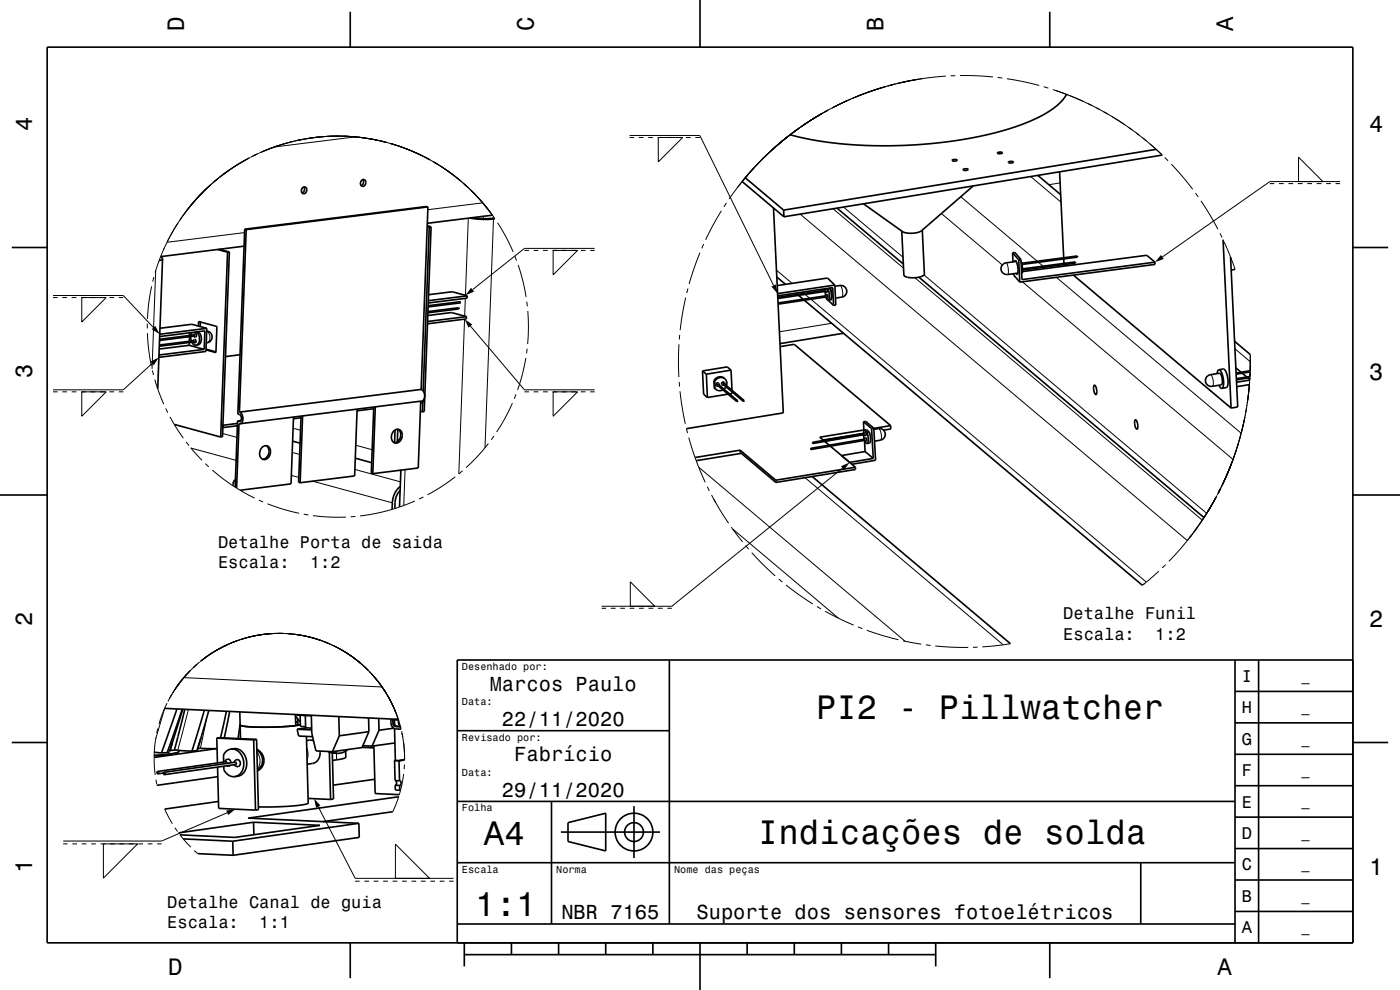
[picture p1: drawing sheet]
<svg xmlns="http://www.w3.org/2000/svg" width="297mm" height="210mm" viewBox="0 0 297 210" stroke-linecap="round" stroke-linejoin="round" font-family="sans-serif">
<g fill="none" stroke="#000" stroke-width=".21">
<path d="M183.1 19.9l-.9 .4M187.3 18.5l-6.6 2.4M187.4 18.5l-6.6 2.4M187.9 18.3l-6.6 2.4M188.1 18.3l-6.6 2.3M189.2 18l-.9 .3M189.3 18l-.9 .2M189.9 17.8l-1 .3M190 17.8l-1 .2M190.8 17.6l-6.7 2M192.7 17.2l-.9 .2M194.4 16.9l-3.4 .7"/>
<path d="M194.8 16.8l-4.6 1M195.8 16.7l-4.9 .9M200.7 16.1l-5 .6-5.4 1M202.7 16.1h-1M203.7 16l6.9 .3M211.6 16.4l1 .2M213.6 16.7l6.9 1.4M221.4 18.4l1 .3M223.3 19l3.3 1.2M224 19.2l5.9 2.3M44.2 39.7l-2.6 2.6-2.1 2.5 3.6-4.1M44.5 39.4l-3 3-2.7 3.4"/>
<path d="M44.6 39.3l-.7 .7M44.7 39.2l-2.5 2.4-2.3 2.7M44.9 39l-2.5 2.5-2.3 2.6M45.2 38.7l-.8 .7M45.7 38.3l-.8 .7M46.2 37.9l-.8 .6M46.4 37.7l-.8 .7M48.2 36.4l-2.9 2.2M48.8 36l-3.6 2.7M52.3 33.8l-3.2 2-2.6 1.9M52.6 33.6l-3 1.8-2.8 2M52.9 33.5l-3 1.8-2.9 2"/>
<path d="M53.1 33.4l-2.8 1.6-3.1 2.1M54.1 32.9l-.9 .5M54.4 32.7l-.9 .5M54.7 32.6l-.9 .4M54.9 32.5l-.9 .4M58.2 31.2l-3.2 1.3M59.1 30.9l-.9 .3M59.1 30.9l-3.3 1.2M60.1 30.6l-1 .3M61 30.3l-1 .3M62.2 30l-3.6 1-3 1.2M63.9 29.6l-1 .2"/>
<path d="M67.2 29.1l-1 .1M67.9 29l-3.7 .6-3.1 .7M68.2 29l3.5-.1 3.7 .1 3.4 .5 3.2 .7M68.9 29l-3.8 .4-3.1 .7-3.2 .9-3.5 1.3M69.9 28.9l-1 .1M70.9 28.9h-1M70.9 28.9l4.5 .1 4.4 .7M72.1 28.9l-4.7 .2-4.2 .7 1-.2M72.9 28.9h1M73.1 28.9h1M74.9 29l3.4 .4 3.5 .7M75.4 29l4.6 .7"/>
<path d="M75.4 29l-5-.1-5.5 .5M75.4 29l-17.2 2.2M76.2 29.1l.9 .1M78.1 29.4l3.5 .7 3.3 1M80.8 29.9l1 .2M81 30l1 .2M82.9 30.5l3.4 1.1 3.2 1.4M83 30.5l.9 .3M83.7 30.7l-1-.3 3.3 1.1 3.3 1.4M84.6 31l3.3 1.3 3.1 1.5M84.9 31.1l3 1.2 3.4 1.6M85.9 31.4l.9 .4"/>
<path d="M87.7 32.2l2.9 1.4 3.3 1.9M90.1 33.3l.9 .5M90.3 33.4l.9 .5M92.8 34.8l-.9-.5 3.2 2 2.5 2M93 34.9l-.9-.5 4.5 3.1 3.8 3.3M93.6 35.3l2.9 2.1M93.8 35.5l3.2 2.3M94.7 36.1l.8 .5M96.3 37.2l2.7 2.3M96.9 37.7l.8 .7M98.4 39l.7 .6M98.5 39l3 3"/>
<path d="M98.6 39.1l.7 .7M133.6 28.7h14.9l15.6 31.9M133.6 29.2h.9M135.5 29.2h1M137.5 29.2h1M139.5 29.2h1M139.7 29.2h5.1l-5.1 5.1zM141.5 29.2h1M143.5 29.2h1M145.5 29.2h1M147.5 29.2h1M156.6 39.5l-.2 .3"/>
<path d="M157 39.1l-.3 .3M159 36.7l-4.3 5.5M159.5 36.1l-2.2 2.6M159.6 36l-2.2 2.5 .1-.1M159.7 35.8l-2.8 3.4M159.9 35.6l-2.3 2.7M159.9 35.6l-.3 .4M160.3 35.2l-.7 .7M160.7 34.9l-1.1 1.1M161.1 34.3l-.8 .9M162.4 33.1l-.9 .9M162.7 32.8l-4.8 5.1"/>
<path d="M163.3 32.2l-.2 .2M163.5 32l-2.5 2.5 1.7-1.7M164.2 31.5l-.8 .6M164.2 31.5l-.8 .7M164.6 31.1l-.7 .6 .3-.3M164.9 30.8l2.7-2.2-3.4 2.8-3.7 3.6M167.6 28.6l-4.7 4.1M168 28.3l-3.9 3.2-3.7 3.6M168.1 28.2l-4.8 4M169 27.5l-4.8 4M169.1 27.5l-4.5 3.6M169.2 27.4l-.8 .6"/>
<path d="M169.5 27.2l-5.2 4.1M169.6 27.1l-.8 .6M169.7 27.1l-.8 .5M170.7 26.4l-.9 .6M170.7 26.3l-.8 .6M171.2 26l-.8 .6M171.7 25.7l-.9 .6M172.4 25.3l-5.3 3.7M172.5 25.2l3.2-1.9-3.7 2.2M173.5 24.6l-3.4 2.2M173.7 24.5h-.1M173.7 24.5l-3.2 2"/>
<path d="M173.8 24.4l-5 3.3-4.2 3.4M174.1 24.2l-.9 .5M174.3 24.1l-.5 .3M174.4 24l-4 2.6M174.5 24l-3 1.8M174.5 24h.1M174.6 24l-3 1.8M175.6 23.4l-.8 .5M179.7 21.4l-3.1 1.5M179.8 21.3l-.7 .3M179.9 21.3l-3.3 1.6M180.4 21l-3.9 1.9"/>
<path d="M180.6 21l-.5 .2M181.3 20.7l-6.3 3M218.7 37.5l6.4 5.4M224.9 38.8l-2.4 .4M226.3 20l.1 .1M226.9 20.3l6.4 2.9M230.8 22l.9 .4M232.6 22.9l6 3.5M234.1 23.7l.9 .5M235.9 24.7l5.7 4M239.4 27l.8 .6M241 28.2l5.4 4.5"/>
<path d="M242.4 29.3l.8 .6M244 30.6l2.6 2.3M247.1 33.4l.7 .7M248.5 34.8l4.5 5.4M269.4 38.9h.9M271.3 38.9h1M273.3 38.9h1M275.3 38.9h1M275.5 33.3l5.2 5.2h-5.2zM277.3 38.9h1M279.3 38.9h1M281.3 38.9h1"/>
<path d="M283.3 38.9h1M284.3 38.5h-14.9l-22.8 16M32.6 58.8l-.2 .9M33 57.4l-.7 20.9M34.8 52.7l-.1 .3M35.4 51.4l-1.3 3-1.2 3.4M37.8 47.3l-2.4 4.1M38.3 46.5l-2.8 4.7M38.5 46.3l-.4 .5M38.9 45.6l-.6 .9M39.4 44.9l-.6 .8M39.7 44.6l-1.4 2"/>
<path d="M43.7 40.1l-2.2 2.3-1.8 2.2M51.9 49.3l-16.5 2.1M99.3 46.3l-.6 16.3M99.9 40.3l2 2.2 2 2.5M100 40.5l2.4 2.5M100.2 40.6l.1 .2M100.3 40.8l.5 .4M100.4 40.8l.6 .6M101.4 41.9l.7 .8M101.6 42.2l2.3 2.7M102.2 42.8l2.2 2.7M102.4 43l2.1 2.6"/>
<path d="M102.4 43l-11.6 1.5M102.5 45.9v.5M102.8 43.5l2.2 2.9M104.7 46.5l-1.8 48.5M105 46.4h.1M105.6 47.2l1.7 3.1 1.5 3.1M109.2 54.3l.4 1M109.9 56.2l1 3.1 .7 3.7M111.3 53.1h.9M113.2 53.1h1M115.2 53.1h1M117.2 53.1h1"/>
<path d="M117.3 53.1h5.2l-5.2 5.2zM119.2 53.1h1M121.2 53.1h1M123.2 53.1h1M125.2 53.1h1M126.2 52.7h-14.9l-11.1 8.7M148.5 53.6l-2.3 6.6M149.3 51.8l-.4 .9M153 44.7l-3.3 6.2M154.1 43l-.5 .9M164.7 57.3l3.3 2.8M169.8 45.4l82.1 69.3"/>
<path d="M176.7 44.3l15 12.6M178.9 43.9l12.7 10.7M194.1 58.9l61 51.4M196 58.3l60 50.6M199.7 45.3l12.9 10.9M203.8 41.7l16.2 13.7M213.4 55.7a2.82 2.82 0 0 1 .4 2.5M214.9 58.1l.1 .1M216.9 59.8l44.7 37.7M220.3 55.6l1 .9M221.5 56.7l.4 .3M224.1 58.8l39.2 33.1"/>
<path d="M253.6 41l.6 .8M254.8 42.6l3.6 6M258.8 49.5l.5 .9M259.7 51.3l1.4 3.5M261.1 54.8l.9 2.4M261.1 54.8h.1M11.3 62.7h14.9l6.4 6.8M11.3 63.1h.9M13.2 63.1h1M15.2 63.1h1M17.2 63.1h1M17.3 63.1h5.2l-5.2 5.2z"/>
<path d="M19.2 63.1h1M21.2 63.1h1M23.2 63.1h1M25.2 63.1h1M31.3 68.7l-.1 1M31.3 70.7l.2 3.4 .6 3.5M32.2 60.7l-.7 3.7-.2 3.3M32.3 77.1l-6.1 5.6h-14.9M32.3 78.6l.3 .9M43.8 70.3a1.47 1.47 0 0 1 .1 2.4M98.6 67.7l-1.3 32.8M98.7 63.3l-.1 3.8"/>
<path d="M99.8 69.2l11.5 13.5h14.9M111.5 75.9l-.7 3.5-1 3.3M111.7 64l.2 1M111.8 74l-.1 1M112 66l.1 3.7-.2 3.3M144 73v7M144.2 71l-.1 1M145.5 63.1l-1.2 6.9M145.9 61.2l-.2 1M170.2 62l.4 .2M170.8 62.5l1 .8M172 63.5l71.2 60"/>
<path d="M176.4 68.6l-11.1 1.8M178.2 60.6a2.41 2.41 0 0 1 .4 2.4M256.8 79.5a2.19 2.19 0 0 1 .4 2.5M262 74l3.2 2.7M265.2 78.6l-.2 3M265.2 75.2v1.5M265.2 75.3v1.3M265.2 76.7v1.9M265.2 76.2v.5M11.3 83.1h.9M13.2 83.1h1M15.2 83.1h1"/>
<path d="M17.2 83.1h1M17.3 83.1h5.2l-5.2 5.2zM19.2 83.1h1M21.2 83.1h1M23.2 83.1h1M25.2 83.1h1M32.8 80.5l1.9 5.2M35.2 86.6l.4 .9M36.1 88.4l2.8 4.6M39.5 93.8l.6 .7M40.5 95h.1M40.5 95l2.4 2.6"/>
<path d="M40.5 95l9.6 2.7M43.6 98.4l.7 .6M45 99.7l4.2 3.2 4.8 2.8M47.2 92l3.1 .8M51 89.4h-.3M62 96l1.6 .4M62.2 90.8l1.6 .5M75.3 99.6l9.7 2.6M75.5 94.4l3.5 1M84.3 93.3l.4 .1M85.9 99.6l-.2 7.6M98.1 99.9l-.8 .6"/>
<path d="M103.6 94.1l-2.4 2.8-2.3 2.3M104.8 92.5l-.6 .8M108.7 85.5l-1.5 3.1-1.8 3M109.5 83.7l-.4 .9M111.3 83.1h.9M113.2 83.1h1M115.2 83.1h1M117.2 83.1h1M117.3 83.1h5.2l-5.2 5.2zM119.2 83.1h1M121.2 83.1h1M123.2 83.1h1"/>
<path d="M125.2 83.1h1M144.1 81l.1 1M144.3 83l1.1 6.9M145.6 90.9l.3 1M146.1 92.8l2.1 6.3M148.2 99.1l1.4 3.2M148.2 99.1l43.8 36.9M178.7 99.3l-36.2 29.3h-14.9M186.3 90.9a2.2 2.2 0 0 1 .5 2.5M261.2 98.6l-2.6 5.6M261.2 98.4l-2.8 6.3 .5-.9M261.6 97.5l-2.3 5.4 2-4.7"/>
<path d="M261.6 97.5l-2.5 5.7M262.2 95.5l-1.2 3.4-1.6 3.9M262.7 94.1l-1.1 3.4M262.7 94l-1.5 4.3-1.8 4.4M263 93l-1.5 4.8-2.1 4.8M263.2 92.2l-.4 1.4M263.3 91.9h.1M263.4 91.5l-.9 3.4M263.5 91.2h.1M264 89l-1 4.1M264.1 88.5l-.8 3.4M264.1 88.4l-.8 3.6"/>
<path d="M264.2 87.8l-.7 3.4M264.3 87.1l-.1 1M264.4 86.5l-.1 1M264.5 86.4l-.2 1M264.6 85.8l-.2 1M265 81.6l-.4 3.9M265 81.6l-.5 4.5M265 81.6l-.3 3.3M54.9 106.1l.9 .4M56.8 106.9l3.3 1.1 3.4 .9M61.8 100.8l1.6 .5M64.4 109.1l1 .1"/>
<path d="M66.3 102.1l16.9 4.6M66.4 109.4l3.5 .3h3.5M75.4 109.5l-1 .1M88 106.3l-2.8 1.1-3.2 1-5.6 1M89.8 105.4l-.9 .5M96.6 101.1l-2.7 1.9-3.2 2M150 103.2l.5 .9M151 105l3.6 6M151.4 105.9l.4 .7M155.1 111.8l.3 .4M155.4 112.2l2.1 2.8M155.4 112.2l22.5 19"/>
<path d="M158.2 115.7l.6 .8M159.5 117.2l5 5M170.8 101.3l42 35.5M247.3 119.8l-.8 .7M251.9 114.7l-3.9 4.4M252.2 114.2l-.3 .5M252.2 114.2h.1M252.7 113.7l-.4 .5M252.9 113.4h.1M253 113.3l-.6 .6M254 111.9l-2.1 2.8M254.6 111l-2.2 3"/>
<path d="M255.1 110.3l1-1.5-2.9 4.2M255.1 110.3l-.5 .8M256 108.9l-.6 .9M256.9 107.3l-1.8 3M257.2 106.8l-3.7 5.8M257.4 106.4l.5-.8-1.7 3M257.8 105.9l-1.8 3M257.9 105.5l-1.7 3.1M258 105.4l-1.7 3.1M258 105.4l-1.9 3.3M258.1 105.3l-2.3 3.8M258.2 105.1l-.5 .9"/>
<path d="M258.5 104.5l.4-.9-.4 .9M258.7 104.1l-.5 .9M258.9 103.8l-.5 .9M259 103.5l-.5 .9M44 139.2l-.8 .6M45.7 138.1l-2.9 2M46.5 137.6l-.8 .5M47.6 137.1l-1.4 .7M47.8 136.9l-2.6 1.5-2.6 1.9M48.4 136.7l-2.9 1.5-3 2.1M49.7 136.1l-4 2M50 136l-4 1.9-3.4 2.4"/>
<path d="M50.3 135.9l-1 .4M50.5 135.8l-1 .4M50.8 135.7l-4.2 1.9-4 2.6M51.6 135.5l-.9 .3M51.9 135.4l-.9 .3M52.8 135.2l-1 .2M54 134.9l-3.6 1-3 1.2M56 134.6l-1 .1M57.2 134.4l-3.5 .5M58.1 134.4l-3.5 .4-3.4 .8M58.3 134.4l-3.2 .3-3.7 .8M59.1 134.4h1"/>
<path d="M59.3 134.4h1M59.5 134.4l-3.5 .2-3.4 .6M59.8 134.4l-3.5 .1-3.4 .6M60.5 134.4l-3.5 .1M60.5 134.4l1 .1M60.5 134.4h.1M60.8 134.4l1 .1M61.1 134.4l3.5 .5 3.3 .9M61.3 134.4l3.5 .5 3.3 1M61.4 134.4l3.2 .5 3.6 1M62.5 134.6l3.4 .6 3.4 1.1M62.8 134.6l3.4 .7 3.4 1.1"/>
<path d="M65.3 135.1l3.6 1 2.9 1.4 3.2 2 2.6 2.2M68.9 136.2l.9 .3M69.1 136.2l.9 .4M69.2 136.3l.9 .4M70.2 136.7l.9 .4M70.7 136.9l3.1 1.8 2.8 2M70.9 137l3.2 1.9 2.6 2M71 137.1l3 1.7 2.8 2.2M72 137.6l3.2 2 3 2.7M73.1 138.3l2.9 2 2.5 2.3M127.6 129h1M129.6 129h1"/>
<path d="M131.6 129h1M133.6 129h1M133.7 123.4l5.2 5.2h-5.2zM135.6 129h1M137.6 129h1M139.6 129h1M141.6 129h.9M165.2 122.8l.8 .7M166.7 124.1l5.8 4M173.3 128.7l.9 .5M175 129.7l2.9 1.5M177.9 131.2l3.2 1.4"/>
<path d="M182 133l.9 .4M183.9 133.7l6.7 2M191.6 135.9l.4 .1M192 136l3.4 .6M196.4 136.8l1 .1M198.4 137l7 .3M207.4 137.3h-1M212.8 136.8l-4.4 .4M214.4 136.5l-1.6 .3M242.8 123.8l-.3 .2M243.1 123.5v.1M243.2 123.5l-.9 .7"/>
<path d="M245.8 121.2l-2.6 2.3M33.1 156.5l-.4 3.7M33.5 154.5l-.2 1M34.9 150.3l-1.2 3.3M34.9 150.3l-1.9 6.4M35 150.2h-.1M35.4 149.2l-.5 1.1M35.6 148.8h.1M35.9 148.2l-.3 .6M36.1 147.9h.1M36.4 147.4l-.5 .9M36.5 147.2l-.5 .9"/>
<path d="M37.5 145.7h.1M38 159.3l-.4 .2-1.2 .3-3.7 .4M38.2 144.7l-1.9 2.9M38.2 144.7l-1.5 2.3 .1-.3M39 143.7l-2.1 2.9M39 143.7l42.1 2M39.5 143.1l-2.1 2.8M40 150.5l-2.3 8.6M40.3 142.4l-1.6 1.7-1.7 2.3M40.3 142.3l-2.1 2.4M40.4 142.2l-1.4 1.5M41.7 141l-.7 .7"/>
<path d="M41.8 140.9l-.8 .7M41.9 140.8l-.8 .7M42.2 140.6h-.1M42.4 140.4l-2.6 2.4-2.2 2.7M43.8 152.5l-1.3 6.2M54.5 159.5a3 3 0 0 1 .1 3.6M65.1 158.7l.3 1.3-.3 1.1M71.4 159.8v1.4M77.3 141.4l.7 .7M77.5 141.6l.8 .7M78.3 142.4l.7 .8M78.4 142.5l1.8 2.1"/>
<path d="M78.7 142.8l2.2 2.8M78.9 143l2.2 2.7M78.9 143.1l1.6 1.9 1.6 2.3M79.2 143.4l.7 .7M79.7 143.9l2 2.8M80.5 144.9l1.9 3 1.5 3.1M81 145.7l1.8 2.9M81.1 145.7l.6 1M81.4 146.2l.5 .8M81.7 146.7l.2 .3M82.1 147.3l1.4 2.8M82.1 147.3l.7 1.3"/>
<path d="M82.2 147.6l.5 .9M82.4 147.9l1.5 3.2M82.5 148.1l.3 .5M82.8 148.5h.1M82.8 148.5v.1M82.8 148.6l1.7 3.9M83.2 149.3l1.3 3.2M83.2 149.4l1.3 3.2M83.6 153.3h-.3M84.2 154.1h-.3M84.5 152.5l.4 1.6M84.9 154.1l.1 .4"/>
<path d="M84.9 154.1l.2 .6M85.2 155.1l.5 2.8 .1 3.3-.2-3.8M85.3 155.5l.1 .9M13.4 179h.9M15.3 179h1M17.3 179h1M19.3 179h1M21.3 179h1M21.9 179h7.3l-7.3 7.3zM23.3 179h1M25.3 179h1M27.3 179h1"/>
<path d="M29.3 179h1M31.3 179h1M32.7 160.2l.2 4.2M32.7 160.2v.1M33.1 165.4l.2 1M33.3 166.5v.1M33.3 179h1M34.9 171.6l1.7 3.1M37.1 175.6l.6 .8M38.1 177l2.4 2.7M48.2 172.4l-13.9 6h-20.9M67.5 171.1l7.9 15.2h20.8"/>
<path d="M83.9 179.1l7.2 7.2h-7.2zM84.6 168.9l-1.3 3.3M85.6 164.2l-.9 4.4M85.8 162.2l-.1 1M41.2 180.4l.8 .7M75.4 186.9h.9M77.3 186.9h1M79.3 186.9h1M81.3 186.9h1M83.3 186.9h1M85.3 186.9h1M87.3 186.9h1"/>
<path d="M89.3 186.9h1M91.3 186.9h1M93.3 186.9h1M95.3 186.9h.9"/>
</g>
<g fill="none" stroke="#000" stroke-width=".35">
<path d="M10 10h277v190h-277zM74.3 2.5v7.5M148.5 0v10M222.7 2.5v7.5M64.2 39.8a.59 .59 0 0 1 .8 0 .59 .59 0 0 1 0 .9 .6 .6 0 0 1-.9 .3 .6 .6 0 0 1-.1-1zM64.4 39.7l.2 .3-.1 .5-.4 .5M76.7 38.3a.59 .59 0 0 1 .8 0 .59 .59 0 0 1 0 .8 .6 .6 0 0 1-.9 .3 .6 .6 0 0 1 0-.9zM77 38.1l.1 .3v.5l-.5 .5M157.4 38.5l8.9 7.5M158.1 37.7l8.1 6.9M202 33.9h1a.61 .61 0 0 1-1 .1zM204.3 35.9h1a.6 .6 0 0 1-1 0z"/>
<path d="M206.5 39.4l-11 9.5a4.9 4.9 0 0 1-4 .2l-8.3-5.9M211.6 32.4l1-.1a.61 .61 0 0 1-1 .2zM214 34.3h.9a.6 .6 0 0 1-.9 0zM220.2 37.2l4.8 4.1M224.8 36.4l.9 18.3M226.3 20l-1.3 1.7-1.8 1.5-2.1 1.3-2.9 1.4-3.4 1.2-3.5 1-4.2 1-4.6 .8-5.1 .6-4.5 .3-9.1 .1-4.3-.3-4.3-.5-4-.7-3.6-.8M245.3 31.7l-79.1 12.9M246.6 32.9l-80.3 13.1M2.5 52.5h7.5M34.1 54.5l.4 .4M34.5 54.9l-.7 .4M34.5 54.9l-1 27.6"/>
<path d="M46.2 52.9l2.1 .6M46.5 52.9l2.2 .5M48.3 53.5l-1.5 39.2M48.7 53.4l-.4 .1M48.7 53.4l-1.5 39.3h-.4M51.8 52.2l-17.7 2.2M51.9 48.6l-1.4 39.2a.81 .81 0 0 1 .7 .7 .81 .81 0 0 1-.5 .9l-.3-.1M51.9 48.6l.3 .1M52.2 48.7l-1.4 38.7M90.6 48l.5 .2M90.6 47.9l.9 .2M90.8 43.9l-1.5 38.7"/>
<path d="M90.8 43.9l-.3-.1-38.6 4.8M90.8 43.9l-38.6 4.8M91.1 48.2l-1.3 34.7M91.5 48.1l-.4 .1M91.5 48.1l-1.5 39.2-.4 .1M99.7 46.2l2.7 .3 2.6-.1M100.3 46.2l2 .2 2.6-.2M104.5 45.6l-13.8 1.8M164.1 44.1l2.1 43.5-20.6 3.3M164.8 58.8l1.8 1.5M166.2 44.6l.1 1.4M177.6 44.2l14 11.8"/>
<path d="M194.9 58.8l60.5 51M195.7 48.8l.4 9.3a2.54 2.54 0 0 1-2.5 .8l-1.3-.2-.5-.3-.5-9.4M214.8 53.6l.5-.1 1.3 1.6M214.8 53.6l1.3 1.5M214.8 53.6l.1 2M215 58.1v.2l1.3 1.5M215.2 55.5l.1-.2a.54 .54 0 0 1 .5 .7l.2 1.5a.44 .44 0 0 1-.3 .7l-.1-.2M215.6 55.5l-2.2 .2a1.25 1.25 0 0 0-1 1.5 1.25 1.25 0 0 0 1.4 1l2.1-.3M216.1 55.1l.2 4.7M216.6 55.1h-.5M216.6 55.1l.2 4.2 28.2-3.7M216.6 55.5l.3 1.5-.2 1"/>
<path d="M216.7 55.7l.2 .2M216.8 55.8l11.7-1.5 .1 .1v.1l-11.7 1.6M216.9 55.9v.1M216.9 56l-.1 .2M216.9 57l11.2-1.4 .1 .1v.1l-11.3 1.5v-.2M225.7 54.9v1M225.7 56.1v.4M227.7 58.4l33.5 28.2M245 55.6l-1.7-1.4-26.4 3.4M245 55.6v.5l-28.7 3.7M259.5 50.8l1.7 35.8M261.1 54.5l1.5 31.8-1.4 .3"/>
<path d="M262 57.2l-.8 .1M287 52.5h7.5M33.8 73.2l7.3-.9 .1 .1-.1 .1-7.3 .9M33.9 71.4l9.6-1.2-.2 3.9M33.9 69.6l6.8-.8 3.2 .9M40.1 73.2l3.2 .9M40.1 73.2l-6.3 .8M40.2 72.7l-.1 .5M40.2 71.4v1M40.2 70.6v.6M40.5 71.4l.1 .9M40.7 72.6l.4 .5 .5 .1"/>
<path d="M40.8 70.5l-.3 .6M41 72.3l.3-.3a.41 .41 0 0 1 .3 .3 .41 .41 0 0 1-.2 .4l-.4-.2M41.1 71.1l.4-.3a.44 .44 0 0 1 0 .7l-.4-.2M41.2 71.3l-7.4 .9M41.2 71.3v-.2l-7.4 .9M41.2 71.3h.1M41.3 70.5l.7 .2M41.6 70.4l.8 .3M42 70.7a1.68 1.68 0 0 1-.4 2.5M42.1 69.2v-1l3.9 1.1-.2 5.5-2.1-.6M42.4 70.7a1.68 1.68 0 0 1-.4 2.5h-.4M42.4 70.7h-.4"/>
<path d="M42.5 68.3v1M43.3 74.1l-9.6 1.2M43.7 74.1l2.1 .5M43.8 70.2a1.25 1.25 0 0 1 1.2 1.3 1.25 1.25 0 0 1-1.2 1.2M43.9 69.7l-.2 4.9-10 1.2M43.9 69.7l-10 1.2M50.9 75.2l-3.1 .4M90.8 66.9l5-.6 3.2 .9M90.8 66.1l6.5-.8 .1 .1-.1 .1-6.5 .8M90.9 62.5l5-.6 3.2 .9M97.7 64l-6.9 .8M97.8 64.2l-7 .9"/>
<path d="M99 67.2l-8.3 1M99 67.2l-.1 .5-8.2 1M99.1 62.8v.4l-8.2 1.1M99.1 62.8l-8.2 1M149 78.7l.3 4.9 .8 .7M149 78.7l.8 .7M149.8 79.4l.3 4.9M155.1 78.5l-.8-.7-5.3 .9M155.1 78.5l.2 4.3M155.1 78.5l-5.3 .9M165 62.8l11.7-1.8 .1 3.8M165.5 73.5l3-.5 20.4 17.3"/>
<path d="M168.8 62.2l.4 .2M169.4 62.7l1 .8M170.6 63.7l71.7 60.5M175 61.8l.2 .9M175 61.3v.3M175.1 61.6l.3-.3 .2 .4-.1 .3-.4-.2M175.1 61.8v-.2l-10.1 1.5M175.1 61.8l-10.1 1.5M175.2 62.8l.3-.3 .1 .4v.3l-.4-.2M175.2 62.8v.2l-10.1 1.5M175.2 62.8l-10.1 1.5M175.4 63.4l-.1-.3 .4 .6"/>
<path d="M175.6 61.2l.1 .1M175.7 61.3l.3 1.6-.3 .8M175.7 63.7l1.1 1.1M176 61.1l.2 .1M176.1 61.1l.3 1.6v.7l-.2 .2M176.2 61.2l.2 1.5v.7l-.2 .2M176.2 61.2l-.5 .1M176.2 63.6l-.5 .1M177.1 60.5l-12.1 1.8M177.1 60.5l.2 4.2-.5 .1M177.1 60.5l-1.5-1.5-10.7 1.6M177.1 60.7l1.1-.1a1.25 1.25 0 0 1 1.4 1 1.25 1.25 0 0 1-1 1.4l-1.4 .2"/>
<path d="M178.9 70.7l-13.4 2.2M256.1 79.9l.7-.4 1.9-.3a2.19 2.19 0 0 1 .4 2.4l-1.9 .4a1.25 1.25 0 0 1-1.3-.7 1.25 1.25 0 0 1 .2-1.4zM258.6 78.4l.9-.1a3.3 3.3 0 0 1 1 3.1l-.3 .8-1 .2M258.6 78.4a3.3 3.3 0 0 1 1 3.2l-.2 .6-.2 .2M258.6 78.4l-.3 .3-.1 .5M261.9 72.4l3.3 2.8M262.2 78l1.1 1M263.5 79.2l1 .8M265.2 79.9l-2.9 .4M265.2 78.9l-3 .5M265.2 78.6l-3 .5M37 90l9.8 2.7"/>
<path d="M50.2 90.3l.2 .1M50.4 90.3l-3.1 .4M50.4 89.8l-3.1 .4M50.4 89.3l-.5 14M50.8 87.4a1.46 1.46 0 0 1 .1 2.5M50.9 89.9h-.2l-.5 13.6M51.1 89.2l-.7 .1M55.5 95a1.1 1.1 0 0 1 1.5-.3 1.1 1.1 0 0 1 .4 1.5 1.21 1.21 0 0 1-.7 1.1 1.21 1.21 0 0 1-1.3-.1 1.78 1.78 0 0 1 .1-2.2zM56.5 94.5a1.63 1.63 0 0 1 .5 1.7 1.63 1.63 0 0 1-1.3 1.2M62.1 93.6l1.6 .4M62.3 88.5l-.6 14.1-10.8 1.4M63.9 88.6l-1.6 .2"/>
<path d="M63.9 88.3l-.6 14 .4 .1M64.2 88.2l-.5 14.2M75.4 97.2l3.5 .9M75.8 86.8l-.6 14.2-11.5 1.4M79.3 86.7l-3.6 .4M79.3 86.3l-.5 14.1 .3 .1M79.6 86.3l-.5 14.2M83.5 91.5a1.1 1.1 0 0 1 1.4-.2 1.1 1.1 0 0 1 .4 1.4 1.21 1.21 0 0 1-.7 1.1 1.21 1.21 0 0 1-1.3-.1 1.78 1.78 0 0 1 .2-2.2zM83.8 91.2l-.1 2.7M84.4 91l-.1 2.7M84.4 91a1.63 1.63 0 0 1 .6 1.7 1.63 1.63 0 0 1-1.4 1.2M84.8 99.8h.2"/>
<path d="M85 99.7v.1M85 99.7l-.2 7.8M89.2 87.2l.4 .2M89.2 85.5l.5-.1v-.4l-.1 2.4M89.3 85.1l-.6 14.2-9.6 1.2M89.3 82.6a1.45 1.45 0 0 1 .2 2.5l-38.6 4.8M89.3 82.6l-38.5 4.8M151.4 80.8l.2 .1M151.4 80.8l.1 1.5M151.5 82.3l.2 .2M151.5 82.3l.4 .3M151.6 80.9l.1 1.5 .2 .2"/>
<path d="M151.9 82.6l.6 .3 .9-.2M152.6 81.7l-.1-.4h-.5l-.1 .4 .3 .2h.2M153.4 81.6l.2-.2 4.2 3.5M153.4 81.6h.1M153.5 81.6l4.2 3.5M153.8 81.5l-.1-.4h-.5l-.1 .5 .5 .1M153.8 80.3a1.44 1.44 0 0 0-2.2 .6M153.8 80.3l.4 .8-.1 .7M153.8 80.3a1.44 1.44 0 0 0-2.4 .5M154 82l-.4 .6M154.4 83.6l-4.3 .7M155.3 83.1v.4l-.5 .1"/>
<path d="M156.4 85l-4-3.4h-.1v.2l4 3.4M156.4 85h-.1v.2M156.4 85l.1 .1-.2 .1M157 95.5v.5l7.6 6.3M157 95.5l7.6 6.4M157 95.5l-9.5 1.5M157.3 96.2l-9.6 1.5M157.8 84.9v.2h-.1M157.8 84.9h-.2l.1 .2M172 95.1v.2M172 95.1h.1M172.4 93.8v.3"/>
<path d="M175 93.6l.9 .8M176.2 94.6l5.3 4.5M181.5 99.1l-16.9 2.8M181.5 99.1v.5l-16.9 2.7M183.2 89.5l.1 1.9M183.2 89.5l.4-.1 1.8 1.4M183.2 89.5l1.7 1.4M183.2 91.9l-8.6 1.4M183.2 92.2l.2 1 .3-.3 .2 .4-.1 .3-.4-.2M183.3 91.2l-9.4 1.5 .8 .7M183.3 92l.3-.3 .2 .4-.1 .3-.4-.2M183.3 92l.1 .2"/>
<path d="M183.3 92l-10.9 1.8M183.4 92.2h.1M183.4 92.2l-11 1.9M183.4 91.2l-.2 .8M183.4 91.2l.4-.1 .6 .5M183.4 91.2l.5 .5M183.4 93.4l.1 2.4M183.4 93.4l-11.4 1.9M183.4 93.4v-.2l-11.4 1.9M183.5 93.5l.4 .6M183.5 95.8l1.8 1.4M183.5 95.8l-5 .8"/>
<path d="M183.9 91.7l.3 1.2a1.21 1.21 0 0 1-.3 1.2M184.4 91.6l.3 1.2a.89 .89 0 0 1-.8 1.3M184.4 91.6l-.5 .1M184.9 90.9l.4 6.3M185.3 97.2l-5.1 .9M185.4 90.8l.3 6.8-5 .9M185.4 90.8l-.5 .1M185.4 91.1l.9-.2a1.25 1.25 0 0 1 1.5 1 1.25 1.25 0 0 1-1 1.5l-1.3 .2M188.9 90.3l.1 .7-1.6 .2M188.9 90.3l-3.5 .6M232.1 81.8l.1-.1a1.56 1.56 0 0 1 .2 2l-.3-.8zM240.8 89.1h.1a1.56 1.56 0 0 1 .2 1.9l-.3-.8z"/>
<path d="M258.6 81.7l.3 .6 .3 .1M264.7 80.2l.4 .3M265 81.6l-2.6 .4M265.1 80.6l-2.8 .5M265.2 80.1l-2.9 .5M0 105h10M49.9 101.8a1.27 1.27 0 0 0-.5 1.3M84.9 104l-.6 .8-.4 .9-.1 2.2M84.9 103.2a4.7 4.7 0 0 0-1.7 3.5v1.3M164.6 101.9v.4M172.3 101.1l42.1 35.4M287 105h10"/>
<path d="M142 140v56M262 140v60M267 140v60M287 140h-190v60M2.5 157.5h7.5M32.7 159.6l1.6 .1M34.9 150.3l49.6 2.3M35.5 159.6l-1.2 .1M36.1 159.2h-.1M36.6 157.5l-.5 1.7M37 159.1l-.9 .1M37 159.1l3.7 .2"/>
<path d="M37.5 150.4l-3.2 9.3M38 159.2v.2a1.51 1.51 0 0 1-1.5 .6l-3.8 .3M38.7 150.4l-3.2 9.2M38.8 150.4l-2.8 9-.5 .2M39.2 150.5l-2.2 8.6M41.8 159.2l-1.1 .1M42 158.7l4 .1M42.6 156.5l-.8 2.7M43.3 150.7l-2.6 8.6M44.3 150.7l-1.7 5.8M45.9 158.8l-13.2 1.9M46 156.6l.1 5.2"/>
<path d="M46 156.6l.6-.1 7.8 .3M46 156.6l7.8 .3M48 150.9l-1.2 5.6M48.7 150.9l-1.1 5.6M49 158.9a2.14 2.14 0 0 0-1.6 1.3l.1 1.5M49 158.9a3 3 0 0 1 2.5 4.4l-.3 .6a2.02 2.02 0 0 1-1.4 .8M49 158.9l.6-.1a3 3 0 0 1 2.5 4.4l-.3 .6a2.04 2.04 0 0 1-1.4 .9h-.6M50.9 151v2.8M50.9 153.5l-.4 3.2M50.9 153.8l1.3 .3 3.3 .2 4.4-.1 3.8-.4M50.9 153.8l.1 2.8M53.8 156.9l.4 14.9"/>
<path d="M54.4 156.8l.4 15h-.6M54.4 156.8l-.6 .1M54.5 158.9a2.55 2.55 0 0 1 1.5 2.3 2.55 2.55 0 0 1-1.4 2.3M54.5 159.1a2.5 2.5 0 0 1 .1 4.3M62.7 151.6v2.3l-7.2 .4-3.3-.2-1.3-.3M62.7 151.9l1 1.3M62.7 153.1l.5 .1M63 151.6v.1l3.1 .1M63 154.7l.4 1.4 2.9 .2M63 154.7l3.1 .1M63.2 152.5v1.2M63.2 153.7l-.5 .1"/>
<path d="M63.2 153.7h.5M63.7 151.7v2.4h1.1M64.8 151.8v2.6h1.3M65 154.4h.1M65 156.2l.4 14.2-1 .3-2.7 .3-6.9 .2M65 157.1l.9-.1 .6 .1M65.1 154.4l-2.1 .3M66 151.7l.1 3.8 .9 3.8 3.5 .2M67.9 159.3a2.26 2.26 0 0 1-1.6 2.6l-1.1 .2M69.6 159.4l.9 .3 1.1 .1M69.9 159.5l.2 10.1M70.4 159.4l1.2 .4"/>
<path d="M70.5 159.7l.3 9.8-.7 .1M71.9 152l.1 4.1M72 156.1l-1.5 3.4M73.3 159.3v1.4l-2.8 .6M73.8 159l-1.1 .6-1.1 .2M76.8 158.5l2.5 .2M77 158.2l1.9 .1M78.2 152.3l.1 2.9M78.3 155.2l-1.5 3.4-6.3 .9M78.3 155.2l-6.3 .9M79.3 158.2l.3 10.1 5.1 .3M80.3 152.4l.1 2.5"/>
<path d="M80.4 154.9l-1.5 3.4M82.9 152.5v.8a1.24 1.24 0 0 0 1 1.3l1.2 .1M83.3 152.5a1.57 1.57 0 0 0 .3 1.5l1.4 .2M83.5 154.5l-3.1 .4M83.6 152.6a1.31 1.31 0 0 0 .5 1.4l.8 .1M83.7 152.7v.8M83.7 152.7h.8M83.7 154.6l.2 6.7 .8 .1M83.8 157.6l-4.9 .7M84.3 152.6l-.6 .1M84.5 152.6l.1 1 .3 .5M97 155h45"/>
<path d="M262 153.3h25M262 146.7h25M287 157.5h7.5M33.4 163.6l-.1 .4 .2 .1M33.4 163.6l.3 .2-.2 .3M34.7 164l-1.2 .1M34.8 163.8l15.1-2.1 .2 .1-.1 .4-15.1 2.1M34.8 163.8l.2 .2-.1 .3M34.8 163.8l-.1 .4 .2 .1M38.9 177.9l10.5 .5M46.2 162.7l.2 8.8 7.8 .3M46.2 164.8l-12.9 1.8"/>
<path d="M46.3 170l-11.4 1.6M47.5 162.5a1.94 1.94 0 0 0 .9 1.8l.7 .4h.7M47.7 161.6a.67 .67 0 0 1 .7-.6 .67 .67 0 0 1 .6 .8M48.2 161.9l-.3-.3-14.5 2M48.8 162.3l-.3 .2-.4-.1M49.4 178.4l.1 3M49.7 161.7a.67 .67 0 0 1 .9-.4 .67 .67 0 0 1 .2 1 .67 .67 0 0 1-1.1-.1M53.8 174.4l-15.9 2.3M53.8 174.4l14.1 .7-18.1 2.5-11.6-.5M53.8 174.4l.1 2.7M65.4 169.4l4.7 .2M76.1 174.6l.1 3-26.7 3.8"/>
<path d="M76.1 174.6l-26.7 3.8M79.5 165.3l-8.8 1.3M83.3 172.2l-14.8 2.1M83.7 161.3l.1 4.3h1M83.7 161.3l.9 .1M83.8 166.6l.1 1h.9M83.8 166.6h1M83.9 161.3h-.2M83.9 165.6l.2 .5-.3 .5M84.6 169l-31.9 4.5 23.4 1.1M84.6 161.4l.2 4.2M84.8 165.6a.53 .53 0 0 1 .3 .5 .53 .53 0 0 1-.3 .5"/>
<path d="M84.8 166.6v1M85 167.6h-.2M85.3 161.3l-.7 .1M85.8 161.2l-1.1 .2M85.8 161.1l-1.1 .3M97 170h165M117 170v26M119 176.5h21M120.5 174.5l8-2v8l-8-2zM134.5 171v11M262 173.3h25M262 166.7h25"/>
<path d="M262 160h25M42 181.1l7.5 .3M97 196h165M97 183h165M242 183v13M262 193.3h25M262 186.7h25M262 180h25M74.3 200v7.5M98.5 202.5h100M98.5 200v5M108.5 200v2.5"/>
<path d="M118.5 200v2.5M128.5 200v2.5M138.5 200v2.5M148.5 200v10M158.5 200v2.5M168.5 200v2.5M178.5 200v2.5M188.5 200v2.5M198.5 200v5M222.7 200v7.5"/>
<circle cx="134.5" cy="176.5" r="2"/>
<circle cx="134.5" cy="176.5" r="4"/>
</g>
<g fill="#000">
<path d="M246.3 54.1l.6 .8-1.9 .7z" fill-rule="evenodd"/>
<path d="M32.2 69.8l.7-.7 1 1.8z" fill-rule="evenodd"/>
<path d="M31.9 76.7l1.8-.9-1.1 1.7z" fill-rule="evenodd"/>
<path d="M99.9 61l.7 .8-1.9 .8z" fill-rule="evenodd"/>
<path d="M98.6 67.7l1.6 1.1-.8 .7z" fill-rule="evenodd"/>
<path d="M163.6 60.8l1-.5 .4 2z" fill-rule="evenodd"/>
<path d="M178.4 98.9l1.8-.8-1.1 1.6z" fill-rule="evenodd"/>
<path d="M48 171.9l2-.3-1.6 1.3z" fill-rule="evenodd"/>
<path d="M66.6 169.4l1.4 1.5-.9 .5z" fill-rule="evenodd"/>
</g>
<g font-size="7.2">
<text x="173.1" y="152.6">PI2 - Pillwatcher</text>
<text x="102.7" y="179.3">A4</text>
<text x="160.8" y="179.1">Indicações de solda</text>
<text x="100.8" y="194.3">1:1</text>
</g>
<g font-size="5">
<text x="39" y="6.5" transform="rotate(-90 39 6.5)">D</text>
<text x="113.2" y="6.5" transform="rotate(-90 113.2 6.5)">C</text>
<text x="187.4" y="6.5" transform="rotate(-90 187.4 6.5)">B</text>
<text x="261.6" y="6.5" transform="rotate(-90 261.6 6.5)">A</text>
<text x="6.8" y="27.8" transform="rotate(-90 6.8 27.8)">4</text>
<text x="290.5" y="28.1">4</text>
<text x="6.8" y="80.3" transform="rotate(-90 6.8 80.3)">3</text>
<text x="290.5" y="80.6">3</text>
<text x="6.8" y="132.8" transform="rotate(-90 6.8 132.8)">2</text>
<text x="290.5" y="133.1">2</text>
<text x="6.8" y="185.3" transform="rotate(-90 6.8 185.3)">1</text>
<text x="290.5" y="185.6">1</text>
<text x="35.7" y="206.8">D</text>
<text x="258.3" y="206.8">A</text>
</g>
<g font-size="4.3">
<text x="103.9" y="146.5">Marcos Paulo</text>
<text x="106.5" y="154">22/11/2020</text>
<text x="109.1" y="161.5">Fabrício</text>
<text x="106.5" y="169">29/11/2020</text>
<text x="119.1" y="195">NBR 7165</text>
<text x="147.8" y="195">Suporte dos sensores fotoelétricos</text>
</g>
<g font-size="3.6">
<text x="46.3" y="116.2">Detalhe Porta de saida</text>
<text x="46.3" y="120.5">Escala:</text>
<text x="65.8" y="120.5">1:2</text>
<text x="225.6" y="131.4">Detalhe Funil</text>
<text x="225.6" y="135.7">Escala:</text>
<text x="245.1" y="135.7">1:2</text>
<text x="263.4" y="144.6">I</text>
<text x="263.4" y="151.3">H</text>
<text x="263.4" y="158">G</text>
<text x="263.4" y="164.6">F</text>
<text x="263.4" y="171.3">E</text>
<text x="263.4" y="178">D</text>
<text x="263.4" y="184.6">C</text>
<text x="263.4" y="191.3">B</text>
<text x="35.5" y="192.6">Detalhe Canal de guia</text>
<text x="35.5" y="196.9">Escala:</text>
<text x="55" y="196.9">1:1</text>
<text x="263.4" y="198">A</text>
</g>
<g font-size="2.9">
<text x="276.1" y="144.4">_</text>
<text x="276.1" y="151">_</text>
<text x="276.1" y="157.7">_</text>
<text x="276.1" y="164.4">_</text>
<text x="276.1" y="171">_</text>
<text x="276.1" y="177.7">_</text>
<text x="276.1" y="184.4">_</text>
<text x="276.1" y="191.1">_</text>
<text x="276.1" y="197.7">_</text>
</g>
<g font-size="2.2">
<text x="98" y="142.1">Desenhado por:</text>
<text x="98" y="149.6">Data:</text>
<text x="98" y="157.1">Revisado por:</text>
<text x="98" y="164.6">Data:</text>
<text x="98" y="172.1">Folha</text>
<text x="98" y="185.1">Escala</text>
<text x="118" y="185.1">Norma</text>
<text x="143" y="185.1">Nome das peças</text>
</g>
</svg>
